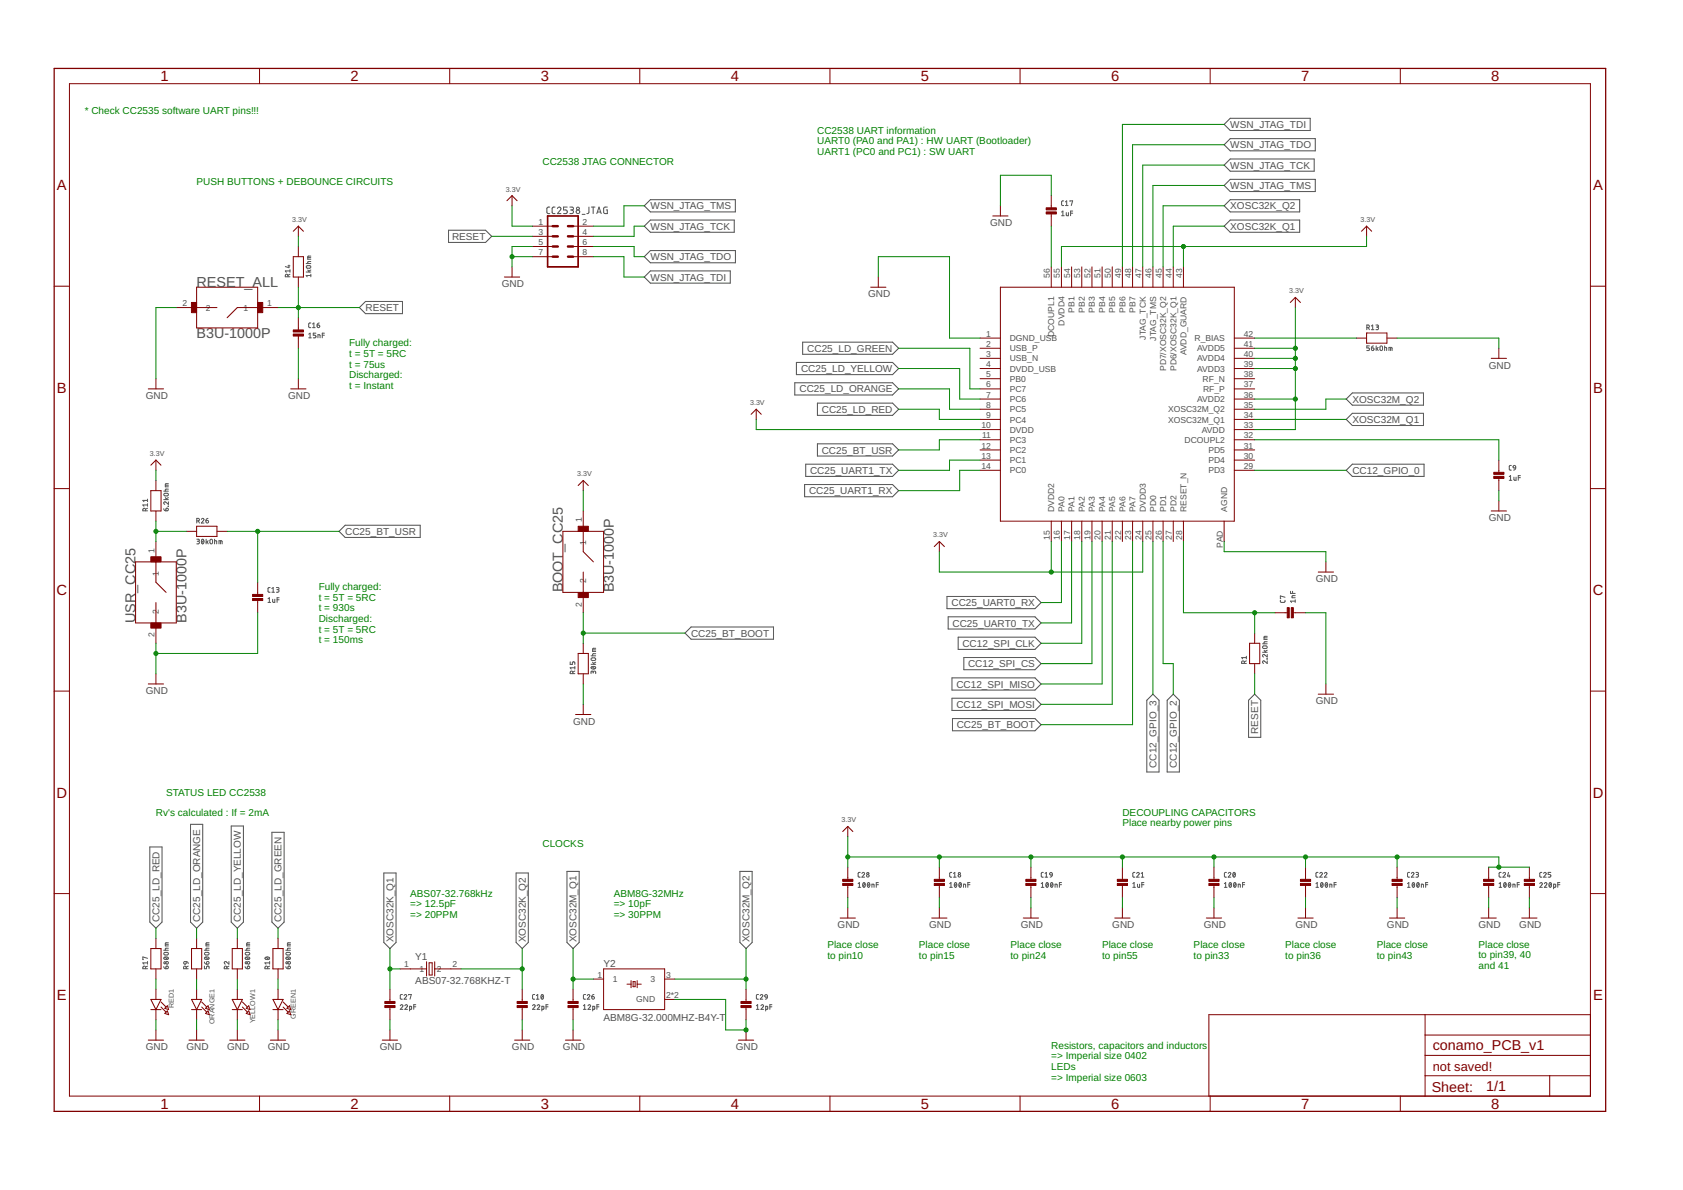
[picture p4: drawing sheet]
<svg xmlns="http://www.w3.org/2000/svg" width="420mm" height="297mm" viewBox="0 0 420 297" stroke-linecap="round" stroke-linejoin="round" font-family="sans-serif">
<g fill="none" stroke="#505050" stroke-width=".25">
<path d="M305.6 36.1l1.5-1.5h21.3v3.1h-21.3zM305.6 31.1l1.5-1.6h20v3.1h-20zM112 57.5h9.2l1.5 1.5-1.5 1.5h-9.2zM137.2 51.7l-.6 .1-.1 .2 .1 1.2 .6 .1M138.6 51.7h-.6l-.2 .3 .1 1.1 .1 .2h.6M139.1 52a.44 .44 0 0 1 .7-.3 .44 .44 0 0 1 .1 .7l-.8 .9h.9M141.6 51.7h-.9v.7h.5a.46 .46 0 0 1 .4 .5 .46 .46 0 0 1-.4 .4h-.5M142.3 51.7h.5a.36 .36 0 0 1 .4 .3 .36 .36 0 0 1-.4 .4h-.3M142.7 52.4a.46 .46 0 0 1 .5 .5 .46 .46 0 0 1-.5 .4h-.4M145.3 53.5h.7M147 51.7v1.4l-.5 .2M147.6 51.7h.9"/>
<path d="M148.1 51.7v1.6M149 53.3l.5-1.6 .6 1.6M149.1 52.9h.8M151.6 51.7h-.5l-.4 .2v1.1l.2 .3h.7v-.9h-.3M160.8 51.4l1.6-1.6h21.2v3.1h-21.2zM160.8 56.5l1.6-1.6h20.9v3.1h-20.9zM265 52.9l.3-.2v1.1M265 53.8h.7M265.5 50.1l-.3 .1-.2 .2v.8l.5 .1M266 51.3h.6M266 50.4l.3-.3v1.2M266.2 53.1v.7h.2h.3v-.7"/>
<path d="M267.1 50.3l.7-.2-.4 1.2M267.3 53.2h.5M267.8 52.7h-.5v1.1M305.6 51.4l1.5-1.6h17.4v3.1h-17.4zM305.6 56.5l1.5-1.6h17.4v3.1h-17.4zM305.6 46.3l1.5-1.5h21.3v3h-21.3zM305.6 41.2l1.5-1.5h21v3h-21zM71.9 69.1l-.1-.6h-.4l-.2 .6h1.2M71.9 66.4h.5M72.1 66.2v.6l-.9-.3M72.4 68.5l-.5 .2M72.4 67.6h-1.2l.3 .4"/>
<path d="M72.4 67.3v.7M76.4 67.9h1.2M76.4 65.8h1.2M76.5 66.4l.9-.1 .2 .4-.2 .2h-.8zM76.8 67.4l.4 .5M76.8 64.3h.8M77.6 65.3h-.7l-.1 .5M77.6 63.9h-.7l-.1 .2v.6h.8M77.6 68.8h-1.2l.3 .3M77.6 68.5v.6M77.6 67.4l-.6 .3M89.7 76.8l1.5-1.6h9.3v3.1h-9.3z"/>
<path d="M160.8 69.2l1.6-1.6h19.9v3.1h-19.9zM160.8 64.1l1.6-1.6h21.2v3.1h-21.2zM77.1 83.4l.3-.2v1.1M77.1 84.3h.6M77.6 80.6l-.4 .1-.1 .2v.7l.5 .2M78 81.8h.7M78 80.9l.4-.3v1.2M78.9 83.2h-.7v.5h.4a.34 .34 0 0 1 .3 .3 .34 .34 0 0 1-.3 .3h-.4M79.2 81.1h.4a.33 .33 0 0 1 .2 .4 .33 .33 0 0 1-.3 .3 .33 .33 0 0 1-.3-.3zM79.4 84.3v-.8l.5 .2v.6M79.7 80.6l-.4 .2-.1 .3M80.5 83.7h.5"/>
<path d="M81 83.2h-.5v1.1M198.4 95.5h24.4l1.5 1.6-1.5 1.5h-24.4zM198.8 90.5h24l1.5 1.5-1.5 1.5h-24zM200.4 85.4h22.4l1.5 1.5-1.5 1.5h-22.4zM336.1 99.6l1.5-1.5h17.8v3h-17.8zM341.2 81.8l.6-.1-.1-.5-.5-.1v1.2M341.6 81.8l.3 .5M341.9 86.3h-.7v.5h.4a.34 .34 0 0 1 .3 .4 .34 .34 0 0 1-.3 .3h-.4M342.3 81.4l.4-.3v1.2M342.3 82.3h.7M342.4 86.8h.4a.32 .32 0 0 1 .2 .4 .32 .32 0 0 1-.3 .3 .32 .32 0 0 1-.3-.3zM342.9 86.3l-.4 .2-.1 .3"/>
<path d="M343.5 81.1l.6 .2-.1 .3h-.4M343.6 86.3v1.2M343.8 87l.3 .5M343.8 81.6l.3 .3v.3l-.6 .1M344.1 86.7l-.5 .4M344.6 86.4l.3-.1 .2 .2v.8l-.2 .2-.4-.2zM345.7 86.7l.5 .1v.7M345.7 86.3v1.2M346.8 87.5v-.8l.7 .1v.7M347.2 86.7v.8M201.1 115.9h21.7l1.5 1.5-1.5 1.5h-21.7zM204.1 110.8h18.7l1.5 1.5-1.5 1.5h-18.7z"/>
<path d="M204.1 100.6h18.7l1.5 1.6-1.5 1.5h-18.7zM336.1 104.7l1.5-1.5h17.8v3h-17.8zM336.1 117.4l1.5-1.5h17.9v3h-17.9zM376.8 119l.3-.3v1.2M376.8 119.9h.6M377.3 116.2h-.4l-.1 .2 .1 .9h.4M377.8 116.4l.5-.2 .1 .6h-.5zM378 119.1v.6l.1 .2h.4v-.8M378.4 116.8l-.1 .3-.4 .2M379 119.2h.6M379.6 118.7h-.6v1.2M36.3 127.5l-.1-.6h-.4l-.1 .6h1.1"/>
<path d="M36.8 124.6v.6M36.8 125.7v.7M36.8 126.9l-.5 .2M36.8 126h-1.1l.2 .4M36.8 124.9h-1.1l.2 .3M40.9 127l.1 .4 .4 .1M40.9 124.7h1.1M40.9 122.6h1.1M41 123.3l.9-.2 .1 .4-.1 .2-.7 .1-.3-.3zM41.3 124.2l.4 .5M41.3 121.1h.7M41.5 126.9a.33 .33 0 0 1 .5 .1 .33 .33 0 0 1-.3 .5h-.3z"/>
<path d="M42 126.4h.1M42 125.3v.6l-.6-.6a.32 .32 0 0 0-.5 .1 .32 .32 0 0 0 .2 .5M42 122.1h-.6l-.1 .5M42 120.7l-.6 .1-.1 .1v.6h.7M42 124.2l-.5 .3M49.1 134.6l.7 .2-.2 .3h-.3M49.1 130l.6-.1v-.4l-.6-.1v1.2M49.5 135.1l.3 .3-.1 .2-.6 .2M49.5 130l.3 .6M50.3 129.6a.32 .32 0 0 1 .4-.2 .32 .32 0 0 1 .1 .5l-.5 .7h.6M50.4 134.7l.1-.1a.58 .58 0 0 1 .4 .6 .58 .58 0 0 1-.4 .5l-.2-.5zM50.9 134.9l-.6 .6"/>
<path d="M51.4 129.9h.4a.32 .32 0 0 1 .3 .4 .32 .32 0 0 1-.4 .2 .32 .32 0 0 1-.3-.3zM51.5 134.6v1.2M51.7 135.2l.3 .6M51.9 129.4l-.3 .1-.2 .4M52 135l-.5 .4M52.5 134.7l.3-.1 .3 .3v.5l-.3 .4-.4-.4zM53.6 135l.5 .1v.7M53.6 134.6v1.2M54.7 135.8v-.8h.7l.1 .8M55.1 135v.8M84.6 132.6l1.6-1.5h18.7v3.1h-18.7zM200.9 120.9h21.9l1.5 1.6-1.5 1.5h-21.9z"/>
<path d="M66.9 149.5l.3-.3v1.2M66.9 150.4h.7M67.4 146.7h-.4l-.1 .2v.8l.5 .1M67.9 147.8h.6M67.9 146.9l.3-.2v1.1M68.1 149.6v.6l.2 .2h.3v-.8M69 146.7l.7 .2-.2 .3h-.4M69.2 149.7h.5M69.3 147.2l.4 .2-.1 .3-.6 .1M69.7 149.2h-.5v1.2M171 158l1.5-1.5h20.6v3.1h-20.6zM236.4 148.9h22l1.5 1.5-1.5 1.5h-22z"/>
<path d="M236.7 154h21.7l1.5 1.5-1.5 1.5h-21.7zM239.2 159h19.2l1.5 1.6-1.5 1.5h-19.2zM315.6 159.2h.8M316.4 158.8h-.6l-.2 .2v.6h.8M319.6 149.8l.1 .4 .2 .2 .7-.1 .2-.5M320.8 149.1l-1.2-.3 .2 .6M322.2 147.6v.5h1.1M322.7 147.6v.5M323.3 148.7h-.6l-.1 .2v.3h.7M323.3 150.1h-1.1l.2 .3M323.3 149.7v.7M142.3 165.2v.7h.6v-.4a.32 .32 0 0 1 .3-.3 .32 .32 0 0 1 .3 .3v.4"/>
<path d="M143 168.1l-.1-.5h-.4l-.2 .5h1.2M143.5 167.5l-.5 .2M143.5 166.7h-1.2l.3 .3M143.5 166.3v.7M147.6 165.8h1.1M147.6 163.7h1.1M147.6 164.3l.8-.1 .3 .4-.2 .2-.6 .1-.3-.3zM147.6 166.5a.63 .63 0 0 1 1.1 .3 .56 .56 0 0 1-.6 .2 .56 .56 0 0 1-.5-.5zM147.8 166.4l.7 .5M147.9 165.3l.4 .5M147.9 162.2h.8M148.1 167.8l.1-.2h.4l.1 .5"/>
<path d="M148.1 168l-.1-.4-.2-.1-.2 .1v.5M148.7 163.2h-.7l-.1 .5M148.7 161.8h-.6l-.2 .2v.6h.8M148.7 165.3l-.5 .3M237.7 174.3h20.7l1.5 1.5-1.5 1.5h-20.7zM237.7 169.2h20.7l1.5 1.5-1.5 1.6h-20.7zM237.8 179.4h20.6l1.5 1.5-1.5 1.5h-20.6zM240.6 164.1h17.8l1.5 1.6-1.5 1.5h-17.8zM286.3 174.8l1.5-1.5 1.5 1.5v17.9h-3zM292.9 173.3l1.5 1.5v17.9h-3v-17.9zM310.6 165.6l-.1-.6h-.4l-.1 .6h1.1M311.1 165l-.5 .2"/>
<path d="M311.1 164.1h-1.1l.2 .4M311.1 163.8v.7M313.2 173.3l1.5 1.5v9.2h-3v-9.2zM315.2 162.8h1.2M315.2 160.7h1.2M315.3 161.4l.9-.2 .2 .4-.2 .2h-.8l-.2-.2zM315.6 162.3l.4 .5M316.4 164.4h.1M316.4 165v.6l-.7-.5a.32 .32 0 0 0-.5 .1 .32 .32 0 0 0 .2 .4M316.4 163.4v.6l-.7-.6a.32 .32 0 0 0-.5 .2 .32 .32 0 0 0 .2 .4M316.4 160.2h-.7l-.1 .5M316.4 162.3l-.6 .3"/>
<path d="M37.4 211.4h3v18.8l-1.5 1.5-1.5-1.5zM47.6 205.8h3v24.4l-1.5 1.5-1.5-1.5zM57.7 206.2h3.1v24l-1.6 1.5-1.5-1.5zM67.9 207.8h3v22.4l-1.5 1.5-1.5-1.5zM95.8 217.9h3.1v17.3l-1.6 1.6-1.5-1.6zM128.8 217.9h3.1v17.3l-1.5 1.6-1.6-1.6zM141.5 217.5h3.1v17.7l-1.5 1.6-1.6-1.6zM184.7 217.5h3.1v17.7l-1.6 1.6-1.5-1.6zM214.8 217.8h-.4l-.2 .2v.8l.6 .1M215.2 218a.32 .32 0 0 1 .4-.2 .32 .32 0 0 1 .1 .5l-.5 .6h.6M237.6 217.8h-.4l-.1 .2v.8l.5 .1M238 218.9h.7"/>
<path d="M238 218l.4-.2v1.1M260.5 217.8h-.4l-.2 .2 .1 .8 .5 .1M260.9 218.9h.7M260.9 218l.3-.2v1.1M262.2 217.8h.4l.1 .6-.6-.1zM262.7 218.4l-.2 .4-.3 .1M283.3 217.8h-.4l-.1 .2 .1 .9h.4M283.8 218a.32 .32 0 0 1 .4-.2 .32 .32 0 0 1 .1 .5l-.5 .6h.6M284.9 218.9h.7M284.9 218l.3-.2v1.1M306.2 217.8h-.4l-.1 .2v.9h.5M306.6 218a.32 .32 0 0 1 .5-.2 .32 .32 0 0 1 .1 .5l-.6 .6h.7"/>
<path d="M307.9 217.8h.1a.6 .6 0 0 1 .4 .6 .6 .6 0 0 1-.4 .5l-.2-.5zM308.4 218l-.6 .7M329 217.8h-.3l-.2 .2 .1 .9h.4M329.5 218a.32 .32 0 0 1 .4-.2 .32 .32 0 0 1 .1 .5l-.5 .6h.6M330.6 218a.32 .32 0 0 1 .5-.2 .32 .32 0 0 1 .1 .5l-.6 .6h.7M351.9 217.8h-.4l-.1 .2 .1 .9h.4M352.3 218a.32 .32 0 0 1 .5-.2 .32 .32 0 0 1 .1 .5l-.6 .6h.7M353.5 217.8l.6 .2-.1 .3h-.4M353.8 218.3l.3 .4-.2 .2h-.4M374.8 217.8h-.4l-.2 .2 .1 .9h.5M375.2 218a.32 .32 0 0 1 .5-.2 .32 .32 0 0 1 .1 .5l-.6 .6h.7M376.6 217.8l-.3 .9h.7"/>
<path d="M376.8 218.4v.5M384.9 217.8h-.4l-.1 .2 .1 .9h.4M385.4 218a.32 .32 0 0 1 .4-.2 .32 .32 0 0 1 .1 .5l-.5 .6h.6M387.2 217.8h-.7v.5h.4a.33 .33 0 0 1 .3 .3 .33 .33 0 0 1-.3 .3h-.4M36.8 239.2l-1.1-.3 .1 .6M40.9 237.2h1.1M41 239a.63 .63 0 0 1 1 .3 .65 .65 0 0 1-1.1-.2zM41 237.8l.9-.1 .1 .4-.1 .2-.7 .1-.3-.3zM41.1 238.9l.7 .5M41.3 235.7h.7M42 236.7h-.6l-.1 .5M42 235.3l-.6 .1-.1 .1v.6h.7"/>
<path d="M51 237.2h1.2M51.1 239a.63 .63 0 0 1 1.1 .3 .65 .65 0 0 1-1.1-.2zM51.1 237.8l.9-.1 .2 .4-.2 .2-.6 .1-.3-.3zM51.3 238.9l.6 .5M51.4 235.7h.8M52.2 236.7h-.7l-.1 .5M52.2 235.3l-.7 .1-.1 .1v.6h.8M61.2 237.2h1.2M61.3 239a.63 .63 0 0 1 1 .3 .65 .65 0 0 1-1.1-.2zM61.3 237.8l.9-.1 .2 .4-.2 .2-.7 .1-.3-.3zM61.4 238.9l.7 .5M61.6 235.7h.8"/>
<path d="M62.4 236.7h-.7l-.1 .5M62.4 235.3l-.7 .1-.1 .1v.6h.8M66.2 239a.63 .63 0 0 1 1.1 .3 .63 .63 0 0 1-.6 .2 .63 .63 0 0 1-.5-.4zM66.4 238.9l.7 .6M71.4 237.2h1.1M71.4 239a.63 .63 0 0 1 1.1 .3 .65 .65 0 0 1-1.1-.2zM71.4 237.8l.9-.1 .2 .4-.2 .2-.6 .1-.3-.3zM71.6 238.9l.7 .5M71.8 235.7h.7M72.5 236.7h-.7v.5M72.5 235.3l-.7 .1v.1v.6h.7M214.2 220.6l.3-.3v1.2"/>
<path d="M214.2 221.5h.7M215.5 220.4l.1-.1a.6 .6 0 0 1 .4 .6 .6 .6 0 0 1-.4 .6l-.2-.6zM216 220.6l-.6 .6M216.7 220.4v-.1a.6 .6 0 0 1 .5 .6 .6 .6 0 0 1-.5 .6l-.2-.6zM217.1 220.6l-.5 .6M217.7 221.5v-.8l.5 .1v.7M218.8 220.8h.5M219.3 220.3h-.5v1.2M237.1 221.5h.6M237.1 220.6l.3-.3v1.2M238.4 220.4l.1-.1a.6 .6 0 0 1 .4 .6 .6 .6 0 0 1-.4 .6l-.3-.6zM238.8 220.6l-.5 .6"/>
<path d="M239.5 220.4l.1-.1a.6 .6 0 0 1 .4 .6 .6 .6 0 0 1-.4 .6l-.2-.6zM240 220.6l-.6 .6M240.5 221.5v-.8l.5 .1 .1 .7M241.6 220.8h.5M242.1 220.3h-.5v1.2M259.9 221.5h.7M259.9 220.6l.4-.3v1.2M261.2 220.4l.1-.1a.6 .6 0 0 1 .4 .6 .6 .6 0 0 1-.4 .6l-.2-.6zM261.7 220.6l-.5 .6M262.4 220.4l.1-.1a.6 .6 0 0 1 .4 .6 .6 .6 0 0 1-.4 .6l-.3-.6zM262.8 220.6l-.5 .6M263.4 221.5v-.8l.5 .1v.7"/>
<path d="M264.5 220.8h.5M265 220.3h-.5v1.2M282.8 221.5h.7M282.8 220.6l.3-.3v1.2M284 220.7v.7l.2 .1h.3v-.8M285.1 220.8h.5M285.6 220.3h-.5v1.2M305.7 221.5h.6M305.7 220.6l.3-.3v1.2M307 220.4v-.1a.6 .6 0 0 1 .5 .6 .6 .6 0 0 1-.5 .6l-.2-.6zM307.4 220.6l-.5 .6M308.1 220.4l.1-.1a.6 .6 0 0 1 .4 .6 .6 .6 0 0 1-.4 .6l-.2-.6z"/>
<path d="M308.5 220.6l-.5 .6M309.1 221.5v-.8l.5 .1v.7M310.2 220.8h.5M310.7 220.3h-.5v1.2M328.5 221.5h.7M328.5 220.6l.3-.3v1.2M329.8 220.4l.1-.1a.61 .61 0 0 1 .4 .6 .61 .61 0 0 1-.4 .6l-.2-.6zM330.2 220.6l-.5 .6M331 220.4v-.1a.61 .61 0 0 1 .4 .6 .61 .61 0 0 1-.4 .6l-.2-.6zM331.4 220.6l-.5 .6M332 221.5v-.8l.5 .1v.7M333.1 220.8h.5"/>
<path d="M333.6 220.3h-.5v1.2M351.4 221.5h.6M351.4 220.6l.3-.3v1.2M352.7 220.4l.1-.1a.61 .61 0 0 1 .4 .6 .61 .61 0 0 1-.4 .6l-.3-.6zM353.1 220.6l-.5 .6M353.8 220.4l.1-.1a.61 .61 0 0 1 .4 .6 .61 .61 0 0 1-.4 .6l-.2-.6zM354.2 220.6l-.5 .6M354.8 221.5v-.8l.5 .1 .1 .7M355.9 220.8h.5M356.4 220.3h-.5v1.2M374.2 221.5h.7M374.2 220.6l.4-.3v1.2"/>
<path d="M375.5 220.4l.1-.1a.61 .61 0 0 1 .4 .6 .61 .61 0 0 1-.4 .6l-.2-.6zM376 220.6l-.5 .6M376.7 220.4l.1-.1a.61 .61 0 0 1 .4 .6 .61 .61 0 0 1-.4 .6l-.3-.6zM377.1 220.6l-.5 .6M377.7 221.5v-.8l.5 .1v.7M378.8 220.8h.5M379.3 220.3h-.5v1.2M384.4 220.6a.32 .32 0 0 1 .5-.3 .32 .32 0 0 1 .1 .5l-.6 .7h.6M385.6 220.6a.32 .32 0 0 1 .4-.3 .32 .32 0 0 1 .1 .5l-.5 .7h.6M386.8 220.4l.1-.1a.61 .61 0 0 1 .4 .6 .61 .61 0 0 1-.4 .6l-.2-.6zM387.3 220.6l-.5 .6M387.9 221.5l.5-.1-.1-.7h-.4v1.2"/>
<path d="M388.9 220.8h.5M389.4 220.3h-.5v1.2M36.3 241.8l-.1-.6h-.4l-.1 .6h1.1M36.8 241.2l-.5 .2M36.8 240.3h-1.1l.2 .4M36.8 240v.7M40.9 241.3l.1 .3 .4 .2M41.5 241.2a.34 .34 0 0 1 .5 .1 .34 .34 0 0 1-.3 .5h-.3zM45.9 240.1l.6-.1v.4a.33 .33 0 0 1-.5 .2 .33 .33 0 0 1-.1-.5zM46.5 241.8l-.1-.6h-.4l-.2 .6h1.2M46.5 240l.4 .2 .1 .3M47 241.2l-.5 .2"/>
<path d="M51 241.2v.6h.6v-.4a.32 .32 0 0 1 .3-.3 .32 .32 0 0 1 .3 .3v.4M51 240.1l.2 .4 .4 .2M51.6 240.1a.34 .34 0 0 1 .6 .1 .34 .34 0 0 1-.3 .5h-.3zM56.6 241.8l-.1-.6h-.4l-.1 .6h1.1M57.1 240v.7l-.6-.6a.33 .33 0 0 0-.5 .1 .33 .33 0 0 0 .2 .5M57.1 241.2l-.5 .2M61.2 241.3l.1 .3 .4 .2M61.8 241.2a.34 .34 0 0 1 .5 .1 .34 .34 0 0 1-.3 .5h-.3zM66.8 241.8l-.1-.6h-.4l-.2 .6h1.2M67.3 240.3h-1.2l.3 .4M67.3 241.2l-.5 .2M67.3 240v.7"/>
<path d="M71.4 241.3l.1 .3 .4 .2M71.9 241.2a.34 .34 0 0 1 .6 .1 .34 .34 0 0 1-.3 .5h-.3zM99.9 251.1a.32 .32 0 0 1 .5-.3 .32 .32 0 0 1 .1 .5l-.6 .6h.7M100.5 248.2l-.4 .1-.2 .2v.8l.6 .1M100.9 248.5a.32 .32 0 0 1 .4-.2 .32 .32 0 0 1 .1 .5l-.5 .6h.6M101.1 251.1a.32 .32 0 0 1 .4-.3 .32 .32 0 0 1 .1 .5l-.5 .6h.6M102 248.4l.7-.2-.3 1.2M102.3 251.9h.4v-.7h-.4v1.1M103.3 251.3h.5M103.8 250.8h-.5v1.1M132.9 251.1a.32 .32 0 0 1 .5-.3 .32 .32 0 0 1 .1 .5l-.6 .6h.7M133.5 248.2l-.4 .1-.2 .2 .1 .8 .5 .1"/>
<path d="M133.9 249.4h.7M133.9 248.5l.3-.3v1.2M134.1 251.1a.32 .32 0 0 1 .4-.3 .32 .32 0 0 1 .1 .5l-.5 .6h.6M135.2 248.3h.1a.6 .6 0 0 1 .4 .5 .6 .6 0 0 1-.4 .6l-.3-.6zM135.3 251.9h.5l-.1-.7h-.4v1.1M135.6 248.5l-.5 .7M136.3 251.3h.5M136.8 250.8h-.5v1.1M145.6 251.9h.7M145.6 251.1l.4-.3v1.1M146.2 248.2l-.4 .1-.2 .2 .1 .8 .5 .1M146.6 248.5a.32 .32 0 0 1 .5-.2 .32 .32 0 0 1 .1 .5l-.6 .6h.7"/>
<path d="M146.8 251.1a.32 .32 0 0 1 .4-.3 .32 .32 0 0 1 .1 .5l-.5 .6h.6M147.7 248.8h.4a.33 .33 0 0 1 .3 .3 .33 .33 0 0 1-.4 .3 .33 .33 0 0 1-.3-.3zM148 251.9h.5l-.1-.7h-.4v1.1M148.3 248.2l-.4 .2-.2 .4M149 251.3h.5M149.5 250.8h-.5v1.1M188.8 251.9h.7M188.8 251.1l.3-.3v1.1M189.4 248.2l-.4 .1-.2 .2v.8l.6 .1M189.8 248.5a.32 .32 0 0 1 .4-.2 .32 .32 0 0 1 .1 .5l-.5 .6h.6M190 251.1a.32 .32 0 0 1 .4-.3 .32 .32 0 0 1 .1 .5l-.5 .6h.6M191.1 248.3h.4l.1 .6-.6-.1z"/>
<path d="M191.2 251.9h.4v-.7h-.4v1.1M191.6 248.9l-.2 .4-.3 .1M192.2 251.3h.5M192.7 250.8h-.5v1.1"/>
<circle cx="144.3" cy="52.1" r=".35"/>
<circle cx="144.3" cy="52.9" r=".46"/>
<circle cx="216.7" cy="218.6" r=".33"/>
<circle cx="216.7" cy="218" r=".26"/>
<circle cx="239.5" cy="218.6" r=".33"/>
<circle cx="239.5" cy="218" r=".26"/>
<circle cx="41.1" cy="240.3" r=".26"/>
<circle cx="41.7" cy="240.3" r=".33"/>
<circle cx="61.5" cy="240.3" r=".26"/>
<circle cx="62" cy="240.3" r=".33"/>
<circle cx="71.6" cy="240.3" r=".26"/>
<circle cx="72.2" cy="240.3" r=".33"/>
</g>
<g fill="none" stroke="#800000" stroke-width=".25">
<path d="M64.8 17.1v3.8M112.3 17.1v3.8M159.7 17.1v3.8M207.2 17.1v3.8M254.7 17.1v3.8M302.1 17.1v3.8M349.6 17.1v3.8M17.3 20.9h379.7v252.7h-379.7zM74.5 56.5v2.5M74.5 56.5l-1.3 1.2M74.5 56.5l1.3 1.2M127.8 48.8l-1.2 1.3"/>
<path d="M127.8 48.8l1.3 1.3M127.8 48.8v2.6M132.9 56.5h5.1M132.9 59h5.1M143.1 56.5h5M143.1 59h5M247.8 53.9h3.9M249.7 51.4v2.5M262.4 48.8v3.3M262.4 53.1v3.4M341.2 56.5l-1.3 1.2M341.2 56.5l1.2 1.2"/>
<path d="M341.2 56.5v2.5M13.5 71.4h3.8M44 76.8h10.2M49.1 71.7h15.2v10.2h-15.2zM69.4 76.8h-10.2l-2.5 2.5M73.2 64.1h2.6v5.1h-2.6zM74.5 61.5v2.6M74.5 69.2v2.5M74.5 79.3v3.3M125.9 69.2h3.8M127.8 66.6v2.6M132.9 61.5h5.1"/>
<path d="M132.9 64.1h5.1M143.1 61.5h5M143.1 64.1h5M217.4 71.7h3.8M219.3 69.2v2.5M249.7 71.7h58.4v58.4h-58.4zM262.4 66.6v5.1M265 66.6v5.1M267.5 66.6v5.1M270.1 66.6v5.1M272.6 66.6v5.1M275.1 66.6v5.1"/>
<path d="M277.7 66.6v5.1M280.2 66.6v5.1M282.7 66.6v5.1M285.3 66.6v5.1M287.8 66.6v5.1M290.4 66.6v5.1M292.9 66.6v5.1M295.4 66.6v5.1M323.4 74.2l-1.3 1.3M323.4 74.2l1.3 1.3M323.4 74.2v2.6M397 71.4h3.9"/>
<path d="M37 97.1h3.8M38.9 94.5v2.6M72.6 97.1h3.8M74.5 83.6v3.3M74.5 94.5v2.6M244.7 99.6h5M244.7 92h5M244.7 89.5h5M244.7 86.9h5M244.7 84.4h5M244.7 94.5h5M244.7 97.1h5"/>
<path d="M308.1 99.6h5.1M308.1 92h5.1M308.1 89.5h5.1M308.1 86.9h5.1M308.1 84.4h5.1M308.1 94.5h5.1M308.1 97.1h5.1M338.6 84.4h2.6M341.2 83.1h5v2.6h-5zM346.2 84.4h2.6M372.3 89.5h3.8M374.2 86.9v2.6"/>
<path d="M38.9 114.9v2.5M38.9 119.9v2.6M38.9 114.9l-1.2 1.2M38.9 114.9l1.3 1.2M145.6 119.9v2.6M145.6 119.9l-1.3 1.3M145.6 119.9l1.3 1.3M188.8 102.2l-1.3 1.2M188.8 102.2l1.3 1.2M188.8 102.2v2.5M244.7 107.2h5M244.7 109.8h5"/>
<path d="M244.7 117.4h5M244.7 114.9h5M244.7 112.3h5M244.7 104.7h5M244.7 102.2h5M308.1 107.2h5.1M308.1 109.8h5.1M308.1 117.4h5.1M308.1 114.9h5.1M308.1 112.3h5.1M308.1 104.7h5.1M308.1 102.2h5.1"/>
<path d="M374.2 114.9v3.3M374.2 119.2v3.3M13.5 122h3.8M37.7 122.5h2.5v5.1h-2.5zM38.9 127.6v2.5M38.9 135.2v10.1l2.6 2.6M46.5 132.6h2.6M49.1 131.4h5.1v2.5h-5.1zM54.2 132.6h2.5M140.5 132.6h10.2v15.3h-10.2zM145.6 127.6v10.1l2.5 2.6M234.5 135.2l-1.3 1.2"/>
<path d="M234.5 135.2l1.3 1.2M234.5 135.2v2.5M262.4 130.1v5.1M265 130.1v5.1M267.5 130.1v5.1M270.1 130.1v5.1M272.6 130.1v5.1M275.1 130.1v5.1M277.7 130.1v5.1M280.2 130.1v5.1M282.7 130.1v5.1M285.3 130.1v5.1"/>
<path d="M287.8 130.1v5.1M290.4 130.1v5.1M292.9 130.1v5.1M295.4 130.1v5.1M305.6 130.1v5.1M372.3 127.6h3.8M374.2 125v2.6M397 122h3.9M33.8 140.3h10.2v15.2h-10.2zM38.9 150.4v10.2M64.3 145.3v3.3M64.3 149.6v3.4"/>
<path d="M145.6 142.8v10.2M313.2 158v2.6M318.3 153h3.3M322.6 153h3.3M329.1 142.8h3.8M331 140.3v2.5M13.5 172.5h3.8M37 170.7h3.8M38.9 168.2v2.5M143.7 178.4h3.8M144.3 163.1h2.6v5.1h-2.6zM145.6 160.6v2.5"/>
<path d="M145.6 168.2v2.5M145.6 175.8v2.6M312 160.6h2.5v5.1h-2.5zM313.2 165.7v2.5M329.1 173.3h3.8M331 170.7v2.6M397 172.5h3.9M211.6 206.3v2.5M211.6 216.5v3.3M211.6 206.3l-1.2 1.3M211.6 206.3l1.3 1.3M234.5 216.5v3.3"/>
<path d="M257.4 216.5v3.3M280.2 216.5v3.3M303.1 216.5v3.3M325.9 216.5v3.3M348.8 216.5v3.3M371.6 216.5v3.3M381.8 216.5v3.3M13.5 223.1h3.8M37.7 236.8h2.5v5.1h-2.5zM38.9 234.2v2.6M47.8 236.8h2.6v5.1h-2.6zM49.1 234.2v2.6"/>
<path d="M58 236.8h2.5v5.1h-2.5zM59.2 234.2v2.6M68.1 236.8h2.6v5.1h-2.6zM69.4 234.2v2.6M209.7 229.2h3.9M211.6 220.8v3.3M211.6 226.6v2.6M232.6 229.2h3.8M234.5 220.8v3.3M234.5 226.6v2.6M255.5 229.2h3.8M257.4 220.8v3.3"/>
<path d="M257.4 226.6v2.6M278.3 229.2h3.8M280.2 220.8v3.3M280.2 226.6v2.6M301.2 229.2h3.8M303.1 220.8v3.3M303.1 226.6v2.6M324 229.2h3.8M325.9 220.8v3.3M325.9 226.6v2.6M346.9 229.2h3.8M348.8 220.8v3.3"/>
<path d="M348.8 226.6v2.6M369.7 229.2h3.8M371.6 220.8v3.3M371.6 226.6v2.6M379.9 229.2h3.8M381.8 220.8v3.3M381.8 226.6v2.6M397 223.1h3.9M37 259.6h3.8M37.7 249.5h2.5l-1.3 2.5zM37.7 252h2.5M38.9 241.9v2.5"/>
<path d="M38.9 246.9v2.6M38.9 252v2.6M38.9 257.1v2.5M40.2 251.4l1.3 1.2M40.2 250.1l1.3 1.3M41.1 251.7l.7-.6 .3 .9zM41.1 253l.7-.7 .3 1zM47.2 259.6h3.8M47.8 249.5h2.6l-1.3 2.5zM47.8 252h2.6M49.1 241.9v2.5M49.1 246.9v2.6"/>
<path d="M49.1 252v2.6M49.1 257.1v2.5M50.4 251.4l1.2 1.2M50.4 250.1l1.2 1.3M51.3 251.7l.6-.6 .4 .9zM51.3 253l.6-.7 .4 1zM57.3 259.6h3.9M58 249.5h2.5l-1.3 2.5zM58 252h2.5M59.2 241.9v2.5M59.2 246.9v2.6M59.2 252v2.6"/>
<path d="M59.2 257.1v2.5M60.5 251.4l1.3 1.2M60.5 250.1l1.3 1.3M61.5 251.7l.6-.6 .3 .9zM61.5 253l.6-.7 .3 1zM67.5 259.6h3.8M68.1 249.5h2.6l-1.3 2.5zM68.1 252h2.6M69.4 241.9v2.5M69.4 246.9v2.6M69.4 252v2.6M69.4 257.1v2.5"/>
<path d="M70.7 251.4l1.2 1.2M70.7 250.1l1.2 1.3M71.6 251.7l.7-.6 .3 .9zM71.6 253l.7-.7 .3 1zM95.4 259.6h3.9M97.3 246.9v3.3M97.3 251.2v3.4M97.3 257.1v2.5M99.9 241.9h6.6M106.5 240.1v3.5M107.1 240.3h.8v3.1h-.8zM108.5 240.1v3.5"/>
<path d="M108.5 241.9h6.6M128.5 259.6h3.8M130.4 246.9v3.3M130.4 251.2v3.4M130.4 257.1v2.5M141.2 259.6h3.8M143.1 246.9v3.3M143.1 251.2v3.4M143.1 257.1v2.5M148.1 244.4h2.6M150.7 241.9h15.2v10.1h-15.2zM156.5 245.7h1"/>
<path d="M157.5 244.8v1.7M158.1 245h.5v1.3h-.5zM159.1 245.7h1M159.1 244.8v1.7M165.9 249.5h2.6M165.9 244.4h2.6M184.3 259.6h3.9M186.2 246.9v3.3M186.2 251.2v3.4M186.2 257.1v2.5M355.8 253.3v20.3M355.8 258.4h41.2"/>
<path d="M397 253.3h-95.2v20.3M64.8 273.6v3.8M112.3 273.6v3.8M159.7 273.6v3.8M207.2 273.6v3.8M254.7 273.6v3.8M302.1 273.6v3.8M349.6 273.6v3.8M355.8 268.5h41.2M355.8 263.4h41.2M386.9 268.5v5.1"/>
</g>
<path d="M13.5 17.1h387.4v260.3h-387.4z" fill="none" stroke="#800000" stroke-width=".32"/>
<path d="M138 59h1.3M138 56.5h1.3M141.8 59h1.3M141.8 56.5h1.3M138 61.5h1.3M138 64.1h1.3M141.8 61.5h1.3M141.8 64.1h1.3" fill="none" stroke="#800000" stroke-width=".61"/>
<path d="M136.7 53.9h7.6v12.7h-7.6z" fill="none" stroke="#800000" stroke-width=".42"/>
<g fill="#800000" stroke="#800000" stroke-width=".25">
<path d="M47.8 75.5h1.3v2.5h-1.3z"/>
<path d="M64.3 75.5h1.3v2.5h-1.3z"/>
<path d="M37.7 155.5h2.5v1.3h-2.5z"/>
<path d="M37.7 139h2.5v1.3h-2.5z"/>
<path d="M96.1 251h2.5v.5h-2.5z"/>
<path d="M96.1 250h2.5v.5h-2.5z"/>
<path d="M129.1 251h2.5v.5h-2.5z"/>
<path d="M129.1 250h2.5v.5h-2.5z"/>
<path d="M63.1 149.4h2.5v.5h-2.5z"/>
<path d="M63.1 148.4h2.5v.5h-2.5z"/>
<path d="M73.2 83.4h2.6v.5h-2.6z"/>
<path d="M73.2 82.4h2.6v.5h-2.6z"/>
<path d="M261.2 52.9h2.5v.5h-2.5z"/>
<path d="M261.2 51.9h2.5v.5h-2.5z"/>
<path d="M372.9 118.9h2.6v.5h-2.6z"/>
<path d="M372.9 117.9h2.6v.5h-2.6z"/>
<path d="M322.4 151.7h.5v2.5h-.5z"/>
<path d="M321.4 151.7h.5v2.5h-.5z"/>
<path d="M210.4 220.5h2.5v.5h-2.5z"/>
<path d="M210.4 219.5h2.5v.5h-2.5z"/>
<path d="M233.2 220.5h2.6v.5h-2.6z"/>
<path d="M233.2 219.5h2.6v.5h-2.6z"/>
<path d="M256.1 220.5h2.5v.5h-2.5z"/>
<path d="M256.1 219.5h2.5v.5h-2.5z"/>
<path d="M301.8 220.5h2.5v.5h-2.5z"/>
<path d="M301.8 219.5h2.5v.5h-2.5z"/>
<path d="M324.7 220.5h2.5v.5h-2.5z"/>
<path d="M324.7 219.5h2.5v.5h-2.5z"/>
<path d="M347.5 220.5h2.6v.5h-2.6z"/>
<path d="M347.5 219.5h2.6v.5h-2.6z"/>
<path d="M370.4 220.5h2.5v.5h-2.5z"/>
<path d="M370.4 219.5h2.5v.5h-2.5z"/>
<path d="M278.9 220.5h2.6v.5h-2.6z"/>
<path d="M278.9 219.5h2.6v.5h-2.6z"/>
<path d="M380.5 220.5h2.6v.5h-2.6z"/>
<path d="M380.5 219.5h2.6v.5h-2.6z"/>
<path d="M141.8 251h2.5v.5h-2.5z"/>
<path d="M141.8 250h2.5v.5h-2.5z"/>
<path d="M185 251h2.5v.5h-2.5z"/>
<path d="M185 250h2.5v.5h-2.5z"/>
<path d="M144.3 147.9h2.6v1.3h-2.6z"/>
<path d="M144.3 131.4h2.6v1.2h-2.6z"/>
</g>
<g fill="none" stroke="#008000" stroke-width=".25">
<path d="M305.6 31.1h-25.4v35.5M305.6 36.1h-22.9v30.5M74.5 59v2.5M122.7 59h10.2M127.8 51.4v5.1h5.1M160.8 51.4h-5v5.1h-7.7M160.8 56.5h-2.5v2.5h-10.2M262.4 48.8v-5h-12.7v7.6M262.4 56.5v10.1M305.6 41.2h-20.3v25.4M305.6 56.5h-12.7v10.1M305.6 51.4h-15.2v15.2"/>
<path d="M305.6 46.3h-17.8v20.3M341.2 59v2.5h-76.2v5.1M44 76.8h-5.1v17.7M69.4 76.8h20.3M74.5 71.7v7.6M127.8 64.1h5.1M132.9 61.5h-5.1v5.1M148.1 64.1h7.7v5.1h5M148.1 61.5h10.2v2.6h2.5M219.3 69.2v-5.1h17.7v20.3h7.7M295.4 61.5v5.1M323.4 76.8v30.4h-10.2"/>
<path d="M74.5 86.9v7.6M224.3 97.1h12.7v5.1h7.7M224.3 86.9h17.8v10.2h2.6M224.3 92h15.3v7.6h5.1M313.2 84.4h25.4M313.2 86.9h10.2M313.2 89.5h10.2M313.2 92h10.2M313.2 99.6h10.2M336.1 99.6h-5.1v2.6h-17.8M348.8 84.4h25.4v2.5M38.9 117.4v2.5"/>
<path d="M188.8 104.7v2.5h55.9M224.3 102.2h10.2v2.5h10.2M244.7 109.8h-10.2v2.5h-10.2M244.7 114.9h-7.7v2.5h-12.7M244.7 117.4h-5.1v5.1h-15.3M313.2 109.8h61v5.1M313.2 104.7h22.9M313.2 117.4h22.9M38.9 130.1v5.1M38.9 132.6h7.6M56.7 132.6h27.9M64.3 132.6v12.7"/>
<path d="M145.6 122.5v5.1M262.4 135.2v7.6M265 135.2v15.2h-5.1M267.5 135.2v20.3h-7.6M270.1 135.2v25.4h-10.2M272.6 135.2v30.5h-12.7M275.1 135.2v35.5h-15.2M277.7 135.2v40.6h-17.8M282.7 135.2v45.7h-22.8M285.3 135.2v7.6h-50.8v-5.1M287.8 135.2v38.1M290.4 135.2v30.5h2.5v7.6"/>
<path d="M295.4 135.2v17.8h22.9M305.6 135.2v2.5h25.4v2.6M374.2 122.5v2.5M64.3 153v10.1h-25.4M145.6 153v7.6M145.6 158h25.4M313.2 153v5M325.9 153h5.1v17.7M38.9 160.6v7.6M145.6 170.7v5.1M313.2 168.2v5.1M211.6 213.9h162.6v2.6"/>
<path d="M211.6 208.8v7.7M234.5 213.9v2.6M257.4 213.9v2.6M280.2 213.9v2.6M303.1 213.9v2.6M325.9 213.9v2.6M348.8 213.9v2.6M371.6 216.5h10.2M38.9 231.7v2.5M49.1 231.7v2.5M59.2 231.7v2.5M69.4 231.7v2.5"/>
<path d="M97.3 236.8v10.1M130.4 236.8v10.1M143.1 236.8v10.1M186.2 236.8v10.1M211.6 224.1v2.5M234.5 224.1v2.5M257.4 224.1v2.5M280.2 224.1v2.5M303.1 224.1v2.5M325.9 224.1v2.5M348.8 224.1v2.5M371.6 224.1v2.5"/>
<path d="M381.8 224.1v2.5M38.9 244.4v2.5M38.9 254.6v2.5M49.1 244.4v2.5M49.1 254.6v2.5M59.2 244.4v2.5M59.2 254.6v2.5M69.4 244.4v2.5M69.4 254.6v2.5M97.3 254.6v2.5M97.3 241.9h2.6M115.1 241.9h15.3"/>
<path d="M130.4 254.6v2.5M143.1 254.6v2.5M143.1 244.4h5M168.5 249.5h12.7v7.6h5v-2.5M168.5 244.4h17.7"/>
</g>
<g fill="#008000" stroke="#008000" stroke-width=".25">
<circle cx="186.2" cy="257.1" r=".51"/>
<circle cx="38.9" cy="163.1" r=".51"/>
<circle cx="127.8" cy="64.1" r=".51"/>
<circle cx="295.4" cy="61.5" r=".51"/>
<circle cx="323.4" cy="86.9" r=".51"/>
<circle cx="323.4" cy="89.5" r=".51"/>
<circle cx="323.4" cy="92" r=".51"/>
<circle cx="323.4" cy="99.6" r=".51"/>
<circle cx="262.4" cy="142.8" r=".51"/>
<circle cx="211.6" cy="213.9" r=".51"/>
<circle cx="234.5" cy="213.9" r=".51"/>
<circle cx="257.4" cy="213.9" r=".51"/>
<circle cx="280.2" cy="213.9" r=".51"/>
<circle cx="303.1" cy="213.9" r=".51"/>
<circle cx="325.9" cy="213.9" r=".51"/>
<circle cx="348.8" cy="213.9" r=".51"/>
<circle cx="374.2" cy="216.5" r=".51"/>
<circle cx="186.2" cy="244.4" r=".51"/>
<circle cx="143.1" cy="244.4" r=".51"/>
<circle cx="130.4" cy="241.9" r=".51"/>
<circle cx="97.3" cy="241.9" r=".51"/>
<circle cx="64.3" cy="132.6" r=".51"/>
<circle cx="38.9" cy="132.6" r=".51"/>
<circle cx="313.2" cy="153" r=".51"/>
<circle cx="74.5" cy="76.8" r=".51"/>
<circle cx="145.6" cy="158" r=".51"/>
</g>
<g font-size="3.7" fill="#800000">
<text x="40" y="20.3">1</text>
<text x="87.5" y="20.3">2</text>
<text x="135" y="20.3">3</text>
<text x="182.4" y="20.3">4</text>
<text x="229.9" y="20.3">5</text>
<text x="277.4" y="20.3">6</text>
<text x="324.8" y="20.3">7</text>
<text x="372.3" y="20.3">8</text>
<text x="14.2" y="47.4">A</text>
<text x="397.7" y="47.4">A</text>
<text x="14.2" y="98">B</text>
<text x="397.7" y="98">B</text>
<text x="14.1" y="148.5">C</text>
<text x="397.6" y="148.5">C</text>
<text x="14.1" y="199.1">D</text>
<text x="397.6" y="199.1">D</text>
<text x="14.2" y="249.6">E</text>
<text x="397.7" y="249.6">E</text>
<text x="40" y="276.8">1</text>
<text x="87.5" y="276.8">2</text>
<text x="135" y="276.8">3</text>
<text x="182.4" y="276.8">4</text>
<text x="229.9" y="276.8">5</text>
<text x="277.4" y="276.8">6</text>
<text x="324.8" y="276.8">7</text>
<text x="372.3" y="276.8">8</text>
</g>
<g font-size="3.6" fill="#505050">
<text x="49.1" y="71.7">RESET_ALL</text>
<text x="49.1" y="84.4">B3U-1000P</text>
<text x="140.5" y="147.9" transform="rotate(-90 140.5 147.9)">BOOT_CC25</text>
<text x="153.2" y="147.9" transform="rotate(-90 153.2 147.9)">B3U-1000P</text>
<text x="33.8" y="155.5" transform="rotate(-90 33.8 155.5)">USR_CC25</text>
<text x="46.6" y="155.5" transform="rotate(-90 46.6 155.5)">B3U-1000P</text>
</g>
<g font-size="3.6" fill="#800000">
<text x="357.7" y="262.2">conamo_PCB_v1</text>
<text x="357.4" y="272.5">Sheet:</text>
<text x="371" y="272.3">1/1</text>
</g>
<text font-size="3.2" fill="#800000" x="357.7" y="267.2">not saved!</text>
<g font-size="2.5" fill="#008000">
<text x="21.1" y="28.5">* Check CC2535 software UART pins!!!</text>
<text x="204" y="33.3">CC2538 UART information</text>
<text x="204" y="36">UART0 (PA0 and PA1) : HW UART (Bootloader)</text>
<text x="135.4" y="41.2">CC2538 JTAG CONNECTOR</text>
<text x="204" y="38.7">UART1 (PC0 and PC1) : SW UART</text>
<text x="49.1" y="46.3">PUSH BUTTONS + DEBOUNCE CIRCUITS</text>
<text x="87.2" y="86.4">Fully charged:</text>
<text x="87.2" y="89.1">t = 5T = 5RC</text>
<text x="87.2" y="91.7">t = 75us</text>
<text x="87.2" y="94.4">Discharged:</text>
<text x="87.2" y="97.1">t = Instant</text>
<text x="79.6" y="147.2">Fully charged:</text>
<text x="79.6" y="149.9">t = 5T = 5RC</text>
<text x="79.6" y="152.6">t = 930s</text>
<text x="79.6" y="155.2">Discharged:</text>
<text x="79.6" y="157.9">t = 5T = 5RC</text>
<text x="79.6" y="160.6">t = 150ms</text>
<text x="38.9" y="203.8">Rv's calculated : If = 2mA</text>
<text x="41.5" y="198.7">STATUS LED CC2538</text>
<text x="280.2" y="203.6">DECOUPLING CAPACITORS</text>
<text x="280.2" y="206.3">Place nearby power pins</text>
<text x="135.4" y="211.4">CLOCKS</text>
<text x="102.4" y="223.8">ABS07-32.768kHz</text>
<text x="102.4" y="226.5">=&gt; 12.5pF</text>
<text x="153.2" y="223.8">ABM8G-32MHz</text>
<text x="153.2" y="226.5">=&gt; 10pF</text>
<text x="102.4" y="229.1">=&gt; 20PPM</text>
<text x="153.2" y="229.1">=&gt; 30PPM</text>
<text x="206.6" y="236.6">Place close</text>
<text x="206.6" y="239.3">to pin10</text>
<text x="229.4" y="236.6">Place close</text>
<text x="229.4" y="239.3">to pin15</text>
<text x="252.3" y="236.6">Place close</text>
<text x="252.3" y="239.3">to pin24</text>
<text x="275.1" y="236.6">Place close</text>
<text x="275.1" y="239.3">to pin55</text>
<text x="298" y="236.6">Place close</text>
<text x="298" y="239.3">to pin33</text>
<text x="320.9" y="236.6">Place close</text>
<text x="320.9" y="239.3">to pin36</text>
<text x="343.7" y="236.6">Place close</text>
<text x="343.7" y="239.3">to pin43</text>
<text x="369.1" y="236.5">Place close</text>
<text x="369.1" y="239.2">to pin39, 40</text>
<text x="369.1" y="241.8">and 41</text>
<text x="262.4" y="261.8">Resistors, capacitors and inductors</text>
<text x="262.4" y="264.5">=&gt; Imperial size 0402</text>
<text x="262.4" y="267.1">LEDs</text>
<text x="262.4" y="269.8">=&gt; Imperial size 0603</text>
</g>
<g font-size="2.5" fill="#505050">
<text x="307.1" y="31.9">WSN_JTAG_TDI</text>
<text x="307.1" y="37">WSN_JTAG_TDO</text>
<text x="307.1" y="47.2">WSN_JTAG_TMS</text>
<text x="307.1" y="42.1">WSN_JTAG_TCK</text>
<text x="162.4" y="52.3">WSN_JTAG_TMS</text>
<text x="307.1" y="52.3">XOSC32K_Q2</text>
<text x="112.9" y="59.9">RESET</text>
<text x="162.4" y="57.3">WSN_JTAG_TCK</text>
<text x="247.2" y="56.4">GND</text>
<text x="307.1" y="57.3">XOSC32K_Q1</text>
<text x="162.4" y="65">WSN_JTAG_TDO</text>
<text x="125.3" y="71.7">GND</text>
<text x="162.4" y="70">WSN_JTAG_TDI</text>
<text x="91.2" y="77.7">RESET</text>
<text x="216.7" y="74.2">GND</text>
<text x="201.5" y="87.8">CC25_LD_GREEN</text>
<text x="200" y="92.9">CC25_LD_YELLOW</text>
<text x="371.7" y="92">GND</text>
<text x="36.4" y="99.6">GND</text>
<text x="71.9" y="99.6">GND</text>
<text x="199.6" y="98">CC25_LD_ORANGE</text>
<text x="337.6" y="100.5">XOSC32M_Q2</text>
<text x="205.2" y="103">CC25_LD_RED</text>
<text x="337.6" y="105.6">XOSC32M_Q1</text>
<text x="205.1" y="113.2">CC25_BT_USR</text>
<text x="202.2" y="118.3">CC25_UART1_TX</text>
<text x="337.6" y="118.3">CC12_GPIO_0</text>
<text x="202" y="123.4">CC25_UART1_RX</text>
<text x="371.7" y="130.1">GND</text>
<text x="86.2" y="133.5">CC25_BT_USR</text>
<text x="328.5" y="145.3">GND</text>
<text x="237.5" y="151.3">CC25_UART0_RX</text>
<text x="172.5" y="158.9">CC25_BT_BOOT</text>
<text x="237.8" y="156.4">CC25_UART0_TX</text>
<text x="240.3" y="161.5">CC12_SPI_CLK</text>
<text x="241.7" y="166.5">CC12_SPI_CS</text>
<text x="36.4" y="173.3">GND</text>
<text x="238.7" y="171.6">CC12_SPI_MISO</text>
<text x="238.7" y="176.7">CC12_SPI_MOSI</text>
<text x="328.5" y="175.8">GND</text>
<text x="143.1" y="180.9">GND</text>
<text x="238.9" y="181.8">CC25_BT_BOOT</text>
<text x="314.1" y="183.2" transform="rotate(-90 314.1 183.2)">RESET</text>
<text x="288.7" y="191.6" transform="rotate(-90 288.7 191.6)">CC12_GPIO_3</text>
<text x="293.8" y="191.6" transform="rotate(-90 293.8 191.6)">CC12_GPIO_2</text>
<text x="39.8" y="230.2" transform="rotate(-90 39.8 230.2)">CC25_LD_RED</text>
<text x="50" y="230.2" transform="rotate(-90 50 230.2)">CC25_LD_ORANGE</text>
<text x="60.1" y="230.2" transform="rotate(-90 60.1 230.2)">CC25_LD_YELLOW</text>
<text x="70.3" y="230.2" transform="rotate(-90 70.3 230.2)">CC25_LD_GREEN</text>
<text x="209.1" y="231.7">GND</text>
<text x="232" y="231.7">GND</text>
<text x="254.8" y="231.7">GND</text>
<text x="277.7" y="231.7">GND</text>
<text x="300.5" y="231.7">GND</text>
<text x="323.4" y="231.7">GND</text>
<text x="346.3" y="231.7">GND</text>
<text x="369.1" y="231.7">GND</text>
<text x="379.3" y="231.7">GND</text>
<text x="98.2" y="235.2" transform="rotate(-90 98.2 235.2)">XOSC32K_Q1</text>
<text x="103.7" y="239.6">Y1</text>
<text x="131.2" y="235.2" transform="rotate(-90 131.2 235.2)">XOSC32K_Q2</text>
<text x="143.9" y="235.2" transform="rotate(-90 143.9 235.2)">XOSC32M_Q1</text>
<text x="187.1" y="235.2" transform="rotate(-90 187.1 235.2)">XOSC32M_Q2</text>
<text x="103.7" y="245.7">ABS07-32.768KHZ-T</text>
<text x="150.7" y="241.3">Y2</text>
<text x="150.7" y="254.8">ABM8G-32.000MHZ-B4Y-T</text>
<text x="36.4" y="262.2">GND</text>
<text x="46.5" y="262.2">GND</text>
<text x="56.7" y="262.2">GND</text>
<text x="66.9" y="262.2">GND</text>
<text x="94.8" y="262.2">GND</text>
<text x="127.8" y="262.2">GND</text>
<text x="140.5" y="262.2">GND</text>
<text x="183.7" y="262.2">GND</text>
</g>
<g font-size="2.1" fill="#505050">
<text x="134.5" y="56.1">1</text>
<text x="134.5" y="58.6">3</text>
<text x="145.4" y="56.1">2</text>
<text x="145.4" y="58.6">4</text>
<text x="134.5" y="61.2">5</text>
<text x="134.5" y="63.7">7</text>
<text x="145.4" y="61.2">6</text>
<text x="145.4" y="63.7">8</text>
<text x="262.1" y="69.3" transform="rotate(-90 262.1 69.3)">56</text>
<text x="264.6" y="69.3" transform="rotate(-90 264.6 69.3)">55</text>
<text x="267.2" y="69.3" transform="rotate(-90 267.2 69.3)">54</text>
<text x="269.7" y="69.3" transform="rotate(-90 269.7 69.3)">53</text>
<text x="272.2" y="69.3" transform="rotate(-90 272.2 69.3)">52</text>
<text x="274.8" y="69.3" transform="rotate(-90 274.8 69.3)">51</text>
<text x="277.3" y="69.3" transform="rotate(-90 277.3 69.3)">50</text>
<text x="279.9" y="69.3" transform="rotate(-90 279.9 69.3)">49</text>
<text x="282.4" y="69.3" transform="rotate(-90 282.4 69.3)">48</text>
<text x="284.9" y="69.3" transform="rotate(-90 284.9 69.3)">47</text>
<text x="287.5" y="69.3" transform="rotate(-90 287.5 69.3)">46</text>
<text x="290" y="69.3" transform="rotate(-90 290 69.3)">45</text>
<text x="292.6" y="69.3" transform="rotate(-90 292.6 69.3)">44</text>
<text x="295.1" y="69.3" transform="rotate(-90 295.1 69.3)">43</text>
<text x="45.6" y="76.4">2</text>
<text x="51.4" y="77.5">2</text>
<text x="60.8" y="77.5">1</text>
<text x="66.7" y="76.4">1</text>
<text x="265.7" y="81.3" transform="rotate(-90 265.7 81.3)">DVDD4</text>
<text x="268.3" y="78" transform="rotate(-90 268.3 78)">PB1</text>
<text x="270.8" y="78" transform="rotate(-90 270.8 78)">PB2</text>
<text x="273.4" y="78" transform="rotate(-90 273.4 78)">PB3</text>
<text x="275.9" y="78" transform="rotate(-90 275.9 78)">PB4</text>
<text x="278.4" y="78" transform="rotate(-90 278.4 78)">PB5</text>
<text x="281" y="78" transform="rotate(-90 281 78)">PB6</text>
<text x="283.5" y="78" transform="rotate(-90 283.5 78)">PB7</text>
<text x="246.2" y="84">1</text>
<text x="246.2" y="89.1">3</text>
<text x="246.2" y="86.6">2</text>
<text x="252.1" y="85.1">DGND_USB</text>
<text x="252.1" y="87.7">USB_P</text>
<text x="263.2" y="84.1" transform="rotate(-90 263.2 84.1)">DCOUPL1</text>
<text x="286.1" y="84.8" transform="rotate(-90 286.1 84.8)">JTAG_TCK</text>
<text x="288.6" y="85" transform="rotate(-90 288.6 85)">JTAG_TMS</text>
<text x="296.2" y="88.7" transform="rotate(-90 296.2 88.7)">AVDD_GUARD</text>
<text x="298.2" y="85.1">R_BIAS</text>
<text x="298.9" y="87.7">AVDD5</text>
<text x="310.5" y="89.1">40</text>
<text x="310.5" y="86.6">41</text>
<text x="310.5" y="84">42</text>
<text x="246.2" y="91.6">4</text>
<text x="246.2" y="94.2">5</text>
<text x="252.1" y="92.8">DVDD_USB</text>
<text x="252.1" y="95.3">PB0</text>
<text x="252.1" y="90.2">USB_N</text>
<text x="291.1" y="92.6" transform="rotate(-90 291.1 92.6)">PD7/XOSC32K_Q2</text>
<text x="293.7" y="92.6" transform="rotate(-90 293.7 92.6)">PD6/XOSC32K_Q1</text>
<text x="298.9" y="92.8">AVDD3</text>
<text x="298.9" y="90.2">AVDD4</text>
<text x="300.2" y="95.3">RF_N</text>
<text x="310.5" y="91.6">39</text>
<text x="310.5" y="94.2">38</text>
<text x="246.2" y="101.8">8</text>
<text x="246.2" y="99.3">7</text>
<text x="246.2" y="96.7">6</text>
<text x="252.1" y="100.4">PC6</text>
<text x="252.1" y="97.8">PC7</text>
<text x="298.9" y="100.4">AVDD2</text>
<text x="300.4" y="97.8">RF_P</text>
<text x="310.5" y="99.3">36</text>
<text x="310.5" y="96.7">37</text>
<text x="310.5" y="101.8">35</text>
<text x="245" y="106.9">10</text>
<text x="246.2" y="104.3">9</text>
<text x="252.1" y="105.5">PC4</text>
<text x="252.1" y="102.9">PC5</text>
<text x="291.6" y="105.5">XOSC32M_Q1</text>
<text x="291.6" y="102.9">XOSC32M_Q2</text>
<text x="310.5" y="106.9">33</text>
<text x="310.5" y="104.3">34</text>
<text x="245" y="112">12</text>
<text x="245.2" y="109.4">11</text>
<text x="252.1" y="108">DVDD</text>
<text x="252.1" y="113.1">PC2</text>
<text x="252.1" y="110.5">PC3</text>
<text x="295.7" y="110.5">DCOUPL2</text>
<text x="300" y="108">AVDD</text>
<text x="301.7" y="113.1">PD5</text>
<text x="310.5" y="109.4">32</text>
<text x="310.5" y="112">31</text>
<text x="245" y="117">14</text>
<text x="245" y="114.5">13</text>
<text x="252.1" y="118.2">PC0</text>
<text x="252.1" y="115.6">PC1</text>
<text x="301.7" y="118.2">PD3</text>
<text x="301.7" y="115.6">PD4</text>
<text x="310.5" y="117">29</text>
<text x="310.5" y="114.5">30</text>
<text x="145.2" y="130.3" transform="rotate(-90 145.2 130.3)">1</text>
<text x="263.2" y="127.8" transform="rotate(-90 263.2 127.8)">DVDD2</text>
<text x="265.7" y="127.8" transform="rotate(-90 265.7 127.8)">PA0</text>
<text x="268.3" y="127.8" transform="rotate(-90 268.3 127.8)">PA1</text>
<text x="270.8" y="127.8" transform="rotate(-90 270.8 127.8)">PA2</text>
<text x="273.4" y="127.8" transform="rotate(-90 273.4 127.8)">PA3</text>
<text x="275.9" y="127.8" transform="rotate(-90 275.9 127.8)">PA4</text>
<text x="278.4" y="127.8" transform="rotate(-90 278.4 127.8)">PA5</text>
<text x="281" y="127.8" transform="rotate(-90 281 127.8)">PA6</text>
<text x="283.5" y="127.8" transform="rotate(-90 283.5 127.8)">PA7</text>
<text x="286.1" y="127.8" transform="rotate(-90 286.1 127.8)">DVDD3</text>
<text x="288.6" y="127.8" transform="rotate(-90 288.6 127.8)">PD0</text>
<text x="291.1" y="127.8" transform="rotate(-90 291.1 127.8)">PD1</text>
<text x="293.7" y="127.8" transform="rotate(-90 293.7 127.8)">PD2</text>
<text x="296.2" y="127.8" transform="rotate(-90 296.2 127.8)">RESET_N</text>
<text x="306.4" y="127.8" transform="rotate(-90 306.4 127.8)">AGND</text>
<text x="38.6" y="137.9" transform="rotate(-90 38.6 137.9)">1</text>
<text x="146.4" y="136.2" transform="rotate(-90 146.4 136.2)">1</text>
<text x="262.1" y="134.8" transform="rotate(-90 262.1 134.8)">15</text>
<text x="264.6" y="134.8" transform="rotate(-90 264.6 134.8)">16</text>
<text x="267.2" y="134.8" transform="rotate(-90 267.2 134.8)">17</text>
<text x="269.7" y="134.8" transform="rotate(-90 269.7 134.8)">18</text>
<text x="272.2" y="134.8" transform="rotate(-90 272.2 134.8)">19</text>
<text x="274.8" y="134.8" transform="rotate(-90 274.8 134.8)">20</text>
<text x="277.3" y="134.8" transform="rotate(-90 277.3 134.8)">21</text>
<text x="279.9" y="134.8" transform="rotate(-90 279.9 134.8)">22</text>
<text x="282.4" y="134.8" transform="rotate(-90 282.4 134.8)">23</text>
<text x="284.9" y="134.8" transform="rotate(-90 284.9 134.8)">24</text>
<text x="287.5" y="134.8" transform="rotate(-90 287.5 134.8)">25</text>
<text x="290" y="134.8" transform="rotate(-90 290 134.8)">26</text>
<text x="292.6" y="134.8" transform="rotate(-90 292.6 134.8)">27</text>
<text x="295.1" y="134.8" transform="rotate(-90 295.1 134.8)">28</text>
<text x="305.3" y="136.7" transform="rotate(-90 305.3 136.7)">PAD</text>
<text x="39.7" y="143.8" transform="rotate(-90 39.7 143.8)">1</text>
<text x="146.4" y="145.5" transform="rotate(-90 146.4 145.5)">2</text>
<text x="39.7" y="153.2" transform="rotate(-90 39.7 153.2)">2</text>
<text x="145.2" y="151.4" transform="rotate(-90 145.2 151.4)">2</text>
<text x="38.6" y="159" transform="rotate(-90 38.6 159)">2</text>
<text x="100.9" y="241.5">1</text>
<text x="104.8" y="242.6">1</text>
<text x="109.1" y="242.6">2</text>
<text x="112.9" y="241.5">2</text>
<text x="149.1" y="244">1</text>
<text x="153" y="245.2">1</text>
<text x="162.4" y="245.2">3</text>
<text x="166.3" y="244">3</text>
<text x="158.8" y="250.2">GND</text>
<text x="166.3" y="249.1">2*2</text>
</g>
<g font-size="1.8" fill="#505050">
<text x="126.3" y="47.8">3.3V</text>
<text x="73" y="55.4">3.3V</text>
<text x="339.6" y="55.4">3.3V</text>
<text x="321.9" y="73.2">3.3V</text>
<text x="187.3" y="101.1">3.3V</text>
<text x="37.4" y="113.8">3.3V</text>
<text x="144.1" y="118.9">3.3V</text>
<text x="233" y="134.2">3.3V</text>
<text x="210.1" y="205.3">3.3V</text>
<text x="43.4" y="251.7" transform="rotate(-90 43.4 251.7)">RED1</text>
<text x="53.5" y="255.6" transform="rotate(-90 53.5 255.6)">ORANGE1</text>
<text x="63.7" y="255.4" transform="rotate(-90 63.7 255.4)">YELLOW1</text>
<text x="73.8" y="254.3" transform="rotate(-90 73.8 254.3)">GREEN1</text>
</g>
</svg>
